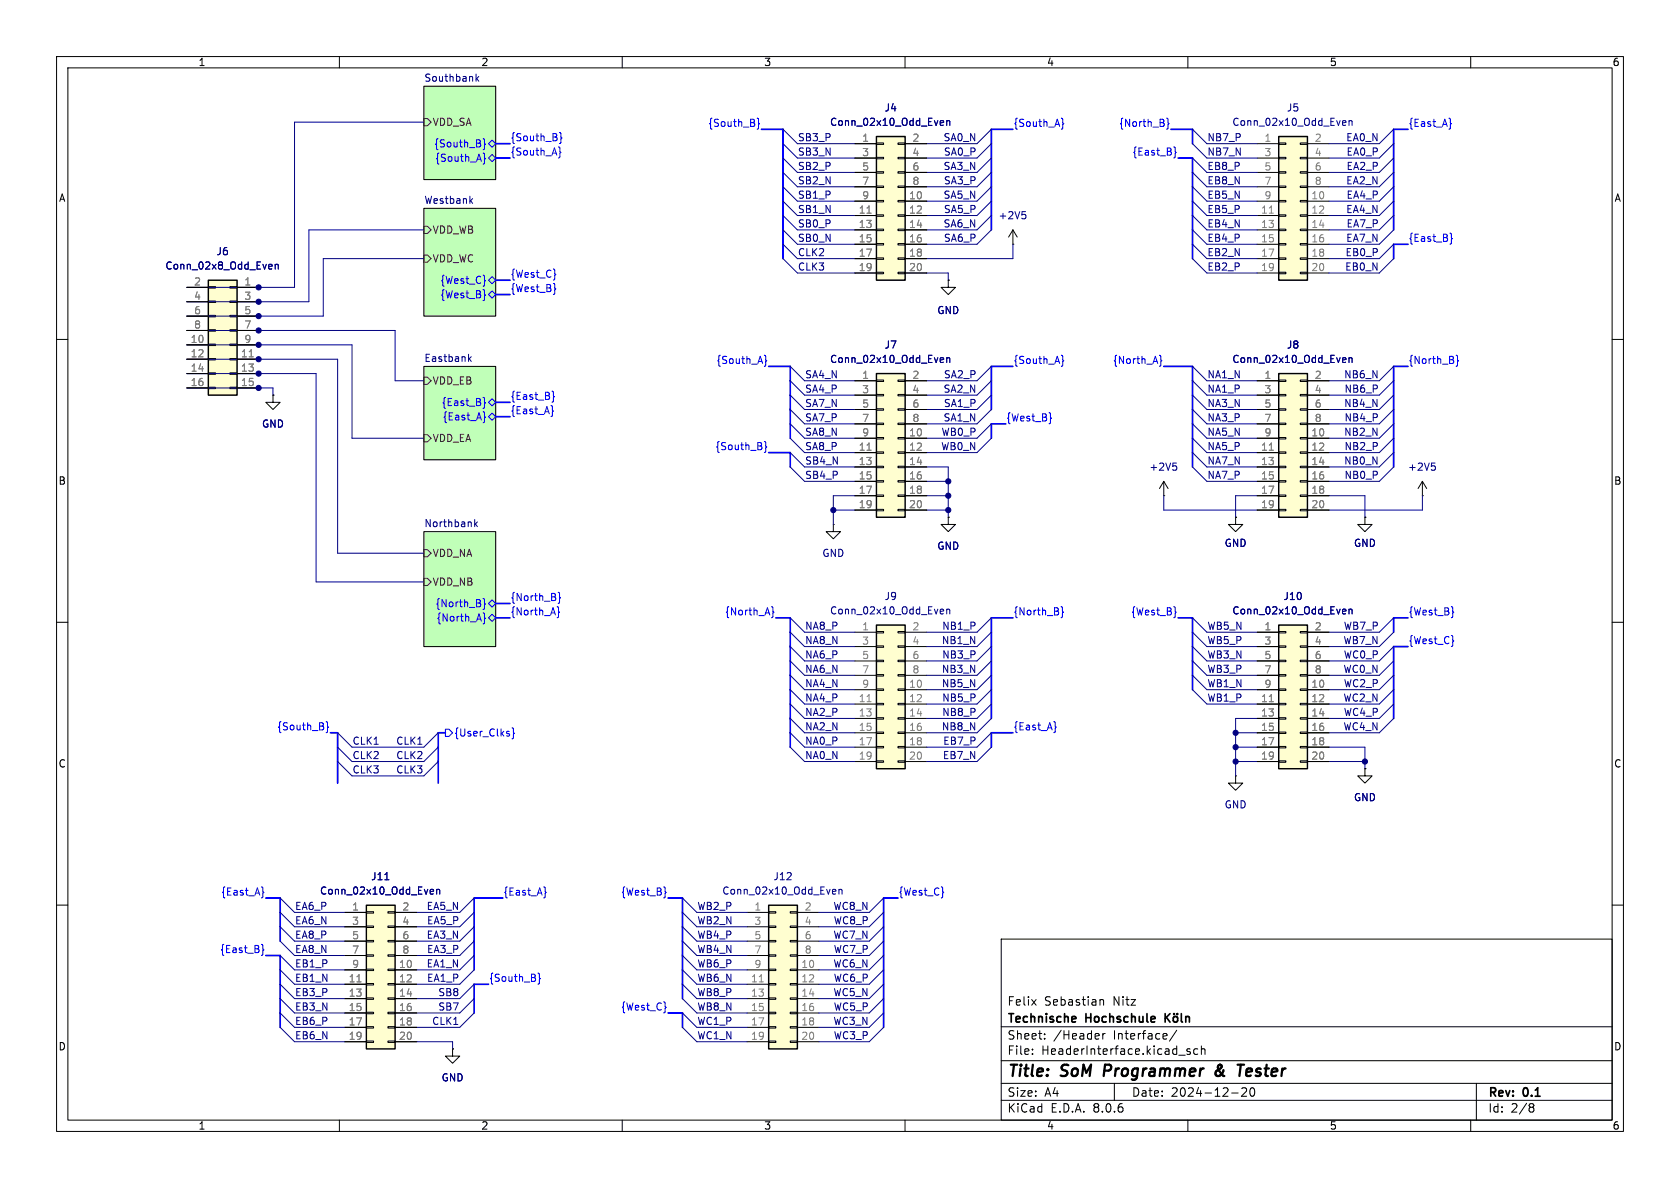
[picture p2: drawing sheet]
<svg xmlns="http://www.w3.org/2000/svg" width="297mm" height="210mm" viewBox="0 0 297 210" stroke-linecap="round" stroke-linejoin="round" font-family="sans-serif">
<g fill="none" stroke="#000" stroke-width=".18">
<path d="M10 10h277v190h-277zM12 12h273v186h-273zM60 10v2M74.9 15.2h12.7v16.6h-12.7zM110 10v2M160 10v2M210 10v2M260 10v2M74.9 36.8h12.7v19.1h-12.7zM10 60h2M285 60h2M74.9 64.8h12.7v16.5h-12.7z"/>
<path d="M74.9 94h12.7v20.3h-12.7zM218.4 91.4v1.3h1.3l-1.3 1.3-1.2-1.3h1.2M218.4 91.4h.1M251.5 87.6h.1M251.5 85.1l-.8 1.3M251.5 85.1v2.5M251.5 85.1l.7 1.3M10 110h2M285 110h2M10 160h2M285 160h2M177 166h108v32h-108z"/>
<path d="M182.4 176.7l.8 1M183.2 176.7l-.8 1M194.5 176.8l.2-.1 .3 .1 .1 .9M60 198v2M110 198v2M160 198v2M177 194.5h108M177 191.5h108M177 187.5h108M177 181.5h108M182.5 186.3v.1M182.5 185.5v.1"/>
<path d="M184.7 183.6v.1M184.7 182.8v.1M195 182.7v1M195.4 182.7l-.3 .1-.1 .2M197 191.5v3M208 182.1l-1.3 2M210 198v2M210.4 185.5l-.4-.1-.2 .2 .1 .2 .5 .2v.3h-.6M211.7 185.5l-.4-.1-.3 .3v.4l.2 .2h.5M212.4 185.5l.2-.1 .4 .1v.9M212.4 184.9v1.5M217.7 193.2h1.2"/>
<path d="M219.5 192.4l.6-.1 .2 .1 .1 .3-.9 1.1h.9M221.2 192.4l.1-.1a.81 .81 0 0 1 .6 .6 .81 .81 0 0 1-.3 .8l-.1 .1a.81 .81 0 0 1-.6-.6 .81 .81 0 0 1 .3-.8zM260 198v2M261 191.5v6.5M270.6 195.1h.3l.3 .3-.3 .3M270.6 195.7h.3M270.9 195.7l.2 .2 .1 .4-.3 .3h-.3"/>
</g>
<path d="M195.4 188.2l-.3 2M215.9 188.8l-.8 .5a.52 .52 0 0 0-.1 .8 .52 .52 0 0 0 .8-.1M215.9 188.3l-.2-.1a.41 .41 0 0 0-.4 .5l.6 1.1M218.8 188.2h1.1M221.1 188.9l-.6 .1-.2 .9 .2 .3h.4M221.3 189.4l-1 .1" fill="none" stroke="#000" stroke-width=".4"/>
<path d="M190.1 179.8l.1 .2-.7 .2M206 179.2v1.5M206.2 179.8l.6 .9M206.8 179.2l-.8 .8M207.5 179.8l.2-.1 .4 .1 .1 .6-.1 .2-.4 .1-.2-.2zM207.6 179.2v.1M208.1 179.2v.1M208.8 179.2v1.3l.3 .2M209.6 179.8l.2-.1 .4 .1 .1 .9M209.6 179.7v1" fill="none" stroke="#000" stroke-width=".3"/>
<g fill="#c0ffb8" stroke="#c0ffb8" stroke-width=".18">
<path d="M74.9 36.8h12.7v19.1h-12.7z"/>
<path d="M74.9 15.2h12.7v16.6h-12.7z"/>
<path d="M74.9 64.8h12.7v16.5h-12.7z"/>
<path d="M74.9 94h12.7v20.3h-12.7z"/>
</g>
<path d="M74.9 21h.7l.6 .6-.6 .6h-.7zM74.9 40h.7l.6 .6-.6 .7h-.7zM74.9 45.1h.7l.6 .6-.6 .7h-.7zM74.9 66.7h.7l.6 .6-.6 .6h-.7zM74.9 76.8h.7l.6 .7-.6 .6h-.7zM74.9 97.2h.7l.6 .6-.6 .6h-.7zM74.9 102.2h.7l.6 .7-.6 .6h-.7z" fill="none" stroke="#800000" stroke-width=".18"/>
<g fill="none" stroke="#00f" stroke-width=".18">
<path d="M85.4 24.5l.2 .2v.6l.2 .2-.2 .2v.6l-.2 .2M85.4 27.1l.2 .1v.7l.2 .1-.2 .2v.6l-.2 .2M86.4 25.4l.6-.6 .6 .6-.6 .6zM86.4 27.9l.6-.6 .6 .6-.6 .7zM85.6 52l.2 .2-.2 .1M85.7 49.6h.1l-.1 .1M86.4 49.5l.6-.6 .6 .6-.6 .7zM87 51.4l.6 .7-.6 .6-.6-.6zM85.4 70.2l.2 .2v.6l.2 .2-.2 .2v.6l-.2 .2M85.6 72.8v.8l.2 .2-.2 .1v.8M86.4 71.1l.6-.6 .6 .6-.6 .7zM86.4 73.7l.6-.7 .6 .7-.6 .6z"/>
<path d="M85.4 105.8l.2 .2v.6l.2 .2-.2 .2v.6l-.2 .1M85.4 108.3l.2 .2v.6l.2 .2-.2 .2v.6l-.2 .2M86.4 106.7l.6-.7 .6 .7-.6 .6zM87 108.6l.6 .6-.6 .7-.6-.7z"/>
</g>
<path d="M84.2 13.1v1.3M84.3 13.9l.3 .5M84.6 13.5l-.4 .5M83.2 35.5l.4 .5M83.6 35.1l-.5 .5M83 63.4l.3 .5M83.3 63l-.5 .5M83.9 91.8v1.3M84 92.6l.4 .5M84.4 92.3l-.5 .4" fill="none" stroke="#000080" stroke-width=".18"/>
<path d="M253.1 81.9h.6M253.5 82.3l.3 .3v.3l-.3 .2" fill="none" stroke="#000084" stroke-width=".18"/>
<path d="M226.1 66h5v25.4h-5z" fill="#fffed0"/>
<g fill="none" stroke="#000" stroke-width=".18">
<path d="M222.2 67.3h3.9M222.2 77.5h3.9M222.2 69.9h3.9M222.2 72.4h3.9M222.2 74.9h3.9M226.1 79.9h1.2v.2h-1.2zM226.1 77.3h1.2v.3h-1.2zM226.1 74.8h1.2v.3h-1.2zM226.1 72.3h1.2v.2h-1.2zM226.1 69.7h1.2v.3h-1.2zM226.1 67.2h1.2v.2h-1.2zM229.9 79.9h1.2v.2h-1.2z"/>
<path d="M229.9 77.3h1.2v.3h-1.2zM229.9 74.8h1.2v.3h-1.2zM229.9 72.3h1.2v.2h-1.2zM229.9 69.7h1.2v.3h-1.2zM229.9 67.2h1.2v.2h-1.2zM231.1 67.3h3.8M231.1 77.5h3.8M231.1 69.9h3.8M231.1 72.4h3.8M231.1 74.9h3.8M222.2 80h3.9M222.2 82.6h3.9"/>
<path d="M222.2 85.1h3.9M222.2 87.6h3.9M222.2 90.2h3.9M226.1 90h1.2v.3h-1.2zM226.1 87.5h1.2v.3h-1.2zM226.1 85h1.2v.2h-1.2zM226.1 82.4h1.2v.3h-1.2zM229.9 90h1.2v.3h-1.2zM229.9 87.5h1.2v.3h-1.2zM229.9 85h1.2v.2h-1.2zM229.9 82.4h1.2v.3h-1.2zM231.1 80h3.8"/>
<path d="M231.1 82.6h3.8M231.1 85.1h3.8M231.1 87.6h3.8M231.1 90.2h3.8M241.3 91.4v1.3h1.3l-1.3 1.3-1.3-1.3h1.3M241.3 91.4h.1M218.4 137.2v1.2h1.3l-1.3 1.3-1.2-1.3h1.2M218.4 137.2h.1M241.3 135.9v1.3h1.3l-1.3 1.2-1.3-1.2h1.3M241.3 135.9h.1"/>
</g>
<path d="M226.1 66h5v25.4h-5z" fill="none" stroke="#000" stroke-width=".25"/>
<path d="M224.4 79.6h.7" fill="none" stroke="#808080" stroke-width=".18"/>
<path d="M237.5 63.2l.4 .1v.2l-.6 .2M237.9 64l-.4 .1M238.5 63.4l.2-.2 .3 .1v.8M238.5 63.2v.9" fill="none" stroke="#000084" stroke-width=".18"/>
<path d="M226.1 110.5h5v25.4h-5z" fill="#fffed0"/>
<g fill="none" stroke="#000" stroke-width=".18">
<path d="M222.2 111.8h3.9M222.2 114.3h3.9M222.2 116.8h3.9M222.2 119.4h3.9M226.1 119.3h1.2v.2h-1.2zM226.1 116.7h1.2v.3h-1.2zM226.1 114.2h1.2v.2h-1.2zM226.1 111.6h1.2v.3h-1.2zM229.9 119.3h1.2v.2h-1.2zM229.9 116.7h1.2v.3h-1.2zM229.9 114.2h1.2v.2h-1.2zM229.9 111.6h1.2v.3h-1.2z"/>
<path d="M231.1 111.8h3.8M231.1 114.3h3.8M231.1 116.8h3.8M231.1 119.4h3.8M222.2 121.9h3.9M222.2 124.5h3.9M222.2 127h3.9M222.2 129.5h3.9M222.2 132.1h3.9M222.2 134.6h3.9M226.1 134.5h1.2v.2h-1.2zM226.1 132h1.2v.2h-1.2z"/>
<path d="M226.1 129.4h1.2v.3h-1.2zM226.1 126.9h1.2v.2h-1.2zM226.1 124.3h1.2v.3h-1.2zM226.1 121.8h1.2v.2h-1.2zM229.9 134.5h1.2v.2h-1.2zM229.9 132h1.2v.2h-1.2zM229.9 129.4h1.2v.3h-1.2zM229.9 126.9h1.2v.2h-1.2zM229.9 124.3h1.2v.3h-1.2zM229.9 121.8h1.2v.2h-1.2zM231.1 121.9h3.8M231.1 124.5h3.8"/>
<path d="M231.1 127h3.8M231.1 129.5h3.8M231.1 132.1h3.8M231.1 134.6h3.8"/>
</g>
<path d="M226.1 110.5h5v25.4h-5z" fill="none" stroke="#000" stroke-width=".25"/>
<path d="M224.4 124h.7" fill="none" stroke="#808080" stroke-width=".18"/>
<path d="M237.5 107.7h.4v.3l-.6 .1M237.9 108.5h-.4M238.5 107.8l.2-.1h.3v.8M238.5 107.7v.8" fill="none" stroke="#000084" stroke-width=".18"/>
<path d="M154.9 110.5h5.1v25.4h-5.1z" fill="#fffed0"/>
<g fill="none" stroke="#000" stroke-width=".18">
<path d="M151.1 111.8h3.8M151.1 114.3h3.8M151.1 116.8h3.8M151.1 119.4h3.8M154.9 119.3h1.3v.2h-1.3zM154.9 116.7h1.3v.3h-1.3zM154.9 114.2h1.3v.2h-1.3zM154.9 111.6h1.3v.3h-1.3zM158.7 119.3h1.3v.2h-1.3zM158.7 116.7h1.3v.3h-1.3zM158.7 114.2h1.3v.2h-1.3zM158.7 111.6h1.3v.3h-1.3z"/>
<path d="M160 111.8h3.8M160 114.3h3.8M160 116.8h3.8M160 119.4h3.8M151.1 121.9h3.8M151.1 124.5h3.8M151.1 127h3.8M151.1 129.5h3.8M151.1 132.1h3.8M151.1 134.6h3.8M154.9 134.5h1.3v.2h-1.3zM154.9 132h1.3v.2h-1.3z"/>
<path d="M154.9 129.4h1.3v.3h-1.3zM154.9 126.9h1.3v.2h-1.3zM154.9 124.3h1.3v.3h-1.3zM154.9 121.8h1.3v.2h-1.3zM158.7 134.5h1.3v.2h-1.3zM158.7 132h1.3v.2h-1.3zM158.7 129.4h1.3v.3h-1.3zM158.7 126.9h1.3v.2h-1.3zM158.7 124.3h1.3v.3h-1.3zM158.7 121.8h1.3v.2h-1.3zM160 121.9h3.8M160 124.5h3.8"/>
<path d="M160 127h3.8M160 129.5h3.8M160 132.1h3.8M160 134.6h3.8"/>
</g>
<path d="M154.9 110.5h5.1v25.4h-5.1z" fill="none" stroke="#000" stroke-width=".25"/>
<path d="M153.3 124h.7" fill="none" stroke="#808080" stroke-width=".18"/>
<path d="M166.4 107.7h.4v.3l-.6 .1M166.8 108.5h-.4M167.4 107.8l.1-.1h.4v.8M167.4 107.7v.8" fill="none" stroke="#000084" stroke-width=".18"/>
<path d="M226.1 24.1h5v25.4h-5z" fill="#fffed0"/>
<g fill="none" stroke="#000" stroke-width=".18">
<path d="M222.2 25.4h3.9M222.2 35.6h3.9M222.2 38.1h3.9M222.2 27.9h3.9M222.2 30.5h3.9M222.2 33h3.9M226.1 38h1.2v.2h-1.2zM226.1 35.4h1.2v.3h-1.2zM226.1 32.9h1.2v.2h-1.2zM226.1 30.4h1.2v.2h-1.2zM226.1 27.8h1.2v.3h-1.2zM226.1 25.3h1.2v.2h-1.2z"/>
<path d="M229.9 38h1.2v.2h-1.2zM229.9 35.4h1.2v.3h-1.2zM229.9 32.9h1.2v.2h-1.2zM229.9 30.4h1.2v.2h-1.2zM229.9 27.8h1.2v.3h-1.2zM229.9 25.3h1.2v.2h-1.2zM231.1 25.4h3.8M231.1 35.6h3.8M231.1 38.1h3.8M231.1 27.9h3.8M231.1 30.5h3.8M231.1 33h3.8"/>
<path d="M222.2 40.6h3.9M222.2 43.2h3.9M222.2 45.7h3.9M222.2 48.3h3.9M226.1 48.1h1.2v.3h-1.2zM226.1 45.6h1.2v.2h-1.2zM226.1 43.1h1.2v.2h-1.2zM226.1 40.5h1.2v.3h-1.2zM229.9 48.1h1.2v.3h-1.2zM229.9 45.6h1.2v.2h-1.2zM229.9 43.1h1.2v.2h-1.2zM229.9 40.5h1.2v.3h-1.2z"/>
<path d="M231.1 40.6h3.8M231.1 43.2h3.8M231.1 45.7h3.8M231.1 48.3h3.8M48.3 69.9v1.2h1.2l-1.2 1.3-1.3-1.3h1.3M48.3 69.9h.1"/>
</g>
<path d="M226.1 24.1h5v25.4h-5z" fill="none" stroke="#000" stroke-width=".25"/>
<path d="M224.4 37.7h.7" fill="none" stroke="#808080" stroke-width=".18"/>
<path d="M237.5 21.3l.4 .1v.2l-.6 .1M237.9 22.1l-.4 .1M238.5 21.4l.2-.1 .3 .1v.8M238.5 21.3v.9" fill="none" stroke="#000084" stroke-width=".18"/>
<path d="M154.9 66h5.1v25.4h-5.1z" fill="#fffed0"/>
<g fill="none" stroke="#000" stroke-width=".18">
<path d="M167.6 49.5v1.3h1.3l-1.3 1.3-1.2-1.3h1.2M167.6 49.5h.1M151.1 67.3h3.8M151.1 77.5h3.8M151.1 69.9h3.8M151.1 72.4h3.8M151.1 74.9h3.8M154.9 79.9h1.3v.2h-1.3zM154.9 77.3h1.3v.3h-1.3zM154.9 74.8h1.3v.3h-1.3zM154.9 72.3h1.3v.2h-1.3zM154.9 69.7h1.3v.3h-1.3z"/>
<path d="M154.9 67.2h1.3v.2h-1.3zM158.7 79.9h1.3v.2h-1.3zM158.7 77.3h1.3v.3h-1.3zM158.7 74.8h1.3v.3h-1.3zM158.7 72.3h1.3v.2h-1.3zM158.7 69.7h1.3v.3h-1.3zM158.7 67.2h1.3v.2h-1.3zM160 67.3h3.8M160 77.5h3.8M160 69.9h3.8M160 72.4h3.8M160 74.9h3.8"/>
<path d="M151.1 80h3.8M151.1 82.6h3.8M151.1 85.1h3.8M151.1 87.6h3.8M151.1 90.2h3.8M154.9 90h1.3v.3h-1.3zM154.9 87.5h1.3v.3h-1.3zM154.9 85h1.3v.2h-1.3zM154.9 82.4h1.3v.3h-1.3zM158.7 90h1.3v.3h-1.3zM158.7 87.5h1.3v.3h-1.3zM158.7 85h1.3v.2h-1.3z"/>
<path d="M158.7 82.4h1.3v.3h-1.3zM160 80h3.8M160 82.6h3.8M160 85.1h3.8M160 87.6h3.8M160 90.2h3.8M205.7 87.6h.1M205.7 85.1l.8 1.3M205.7 85.1v2.5M205.7 85.1l-.7 1.3"/>
</g>
<path d="M154.9 66h5.1v25.4h-5.1z" fill="none" stroke="#000" stroke-width=".25"/>
<path d="M153.3 79.6h.7" fill="none" stroke="#808080" stroke-width=".18"/>
<path d="M166.4 63.2l.4 .1v.2l-.6 .2M166.8 64l-.4 .1M167.4 63.4l.1-.2 .4 .1v.8M167.4 63.2v.9M207.4 81.9h.6M207.8 82.3l.2 .3v.3l-.2 .2" fill="none" stroke="#000084" stroke-width=".18"/>
<path d="M36.8 49.5h5.1v20.4h-5.1z" fill="#fffed0"/>
<g fill="none" stroke="#000" stroke-width=".18">
<path d="M33 50.8h3.8M33 53.3h3.8M33 55.9h3.8M33 58.4h3.8M36.8 58.3h1.3v.2h-1.3zM36.8 55.8h1.3v.2h-1.3zM36.8 53.2h1.3v.3h-1.3zM36.8 50.7h1.3v.2h-1.3zM40.6 58.3h1.3v.2h-1.3zM40.6 55.8h1.3v.2h-1.3zM40.6 53.2h1.3v.3h-1.3zM40.6 50.7h1.3v.2h-1.3z"/>
<path d="M41.9 50.8h3.8M41.9 53.3h3.8M41.9 55.9h3.8M41.9 58.4h3.8M179.1 43.2h.1M179.1 40.6l-.8 1.3M179.1 40.6v2.6M179.1 40.6l.7 1.3M33 61h3.8M33 63.5h3.8M33 66h3.8M33 68.6h3.8"/>
<path d="M36.8 68.5h1.3v.2h-1.3zM36.8 65.9h1.3v.3h-1.3zM36.8 63.4h1.3v.2h-1.3zM36.8 60.8h1.3v.3h-1.3zM40.6 68.5h1.3v.2h-1.3zM40.6 65.9h1.3v.3h-1.3zM40.6 63.4h1.3v.2h-1.3zM40.6 60.8h1.3v.3h-1.3zM41.9 61h3.8M41.9 63.5h3.8M41.9 66h3.8M41.9 68.6h3.8"/>
<path d="M147.3 92.7v1.3h1.3l-1.3 1.3-1.3-1.3h1.3M147.3 92.7h.1M167.6 91.4v1.3h1.3l-1.3 1.3-1.2-1.3h1.2M167.6 91.4h.1"/>
</g>
<path d="M36.8 49.5h5.1v20.4h-5.1z" fill="none" stroke="#000" stroke-width=".25"/>
<path d="M44.1 63.1h.7" fill="none" stroke="#808080" stroke-width=".18"/>
<path d="M180.7 37.4h.6M181.1 37.9l.3 .2v.3l-.3 .3M47.9 46.7l.2 .3-.6 .1M48 47.5l-.1 .1M48.7 46.7v.9M48.7 46.8l.1-.1 .3 .1 .1 .8" fill="none" stroke="#000084" stroke-width=".18"/>
<path d="M135.9 160h5.1v25.4h-5.1z" fill="#fffed0"/>
<g fill="none" stroke="#000" stroke-width=".18">
<path d="M132.1 161.3h3.8M132.1 171.5h3.8M132.1 174h3.8M132.1 176.5h3.8M132.1 179.1h3.8M132.1 163.8h3.8M132.1 166.4h3.8M132.1 168.9h3.8M135.9 178.9h1.3v.3h-1.3zM135.9 176.4h1.3v.3h-1.3zM135.9 173.9h1.3v.2h-1.3zM135.9 171.3h1.3v.3h-1.3z"/>
<path d="M135.9 168.8h1.3v.2h-1.3zM135.9 166.2h1.3v.3h-1.3zM135.9 163.7h1.3v.3h-1.3zM135.9 161.2h1.3v.2h-1.3zM139.7 178.9h1.3v.3h-1.3zM139.7 176.4h1.3v.3h-1.3zM139.7 173.9h1.3v.2h-1.3zM139.7 171.3h1.3v.3h-1.3zM139.7 168.8h1.3v.2h-1.3zM139.7 166.2h1.3v.3h-1.3zM139.7 163.7h1.3v.3h-1.3zM139.7 161.2h1.3v.2h-1.3z"/>
<path d="M141 161.3h3.8M141 171.5h3.8M141 174h3.8M141 176.5h3.8M141 179.1h3.8M141 163.8h3.8M141 166.4h3.8M141 168.9h3.8M132.1 181.6h3.8M132.1 184.2h3.8M135.9 184h1.3v.3h-1.3zM135.9 181.5h1.3v.2h-1.3z"/>
<path d="M139.7 184h1.3v.3h-1.3zM139.7 181.5h1.3v.2h-1.3zM141 181.6h3.8M141 184.2h3.8"/>
</g>
<path d="M135.9 160h5.1v25.4h-5.1z" fill="none" stroke="#000" stroke-width=".25"/>
<path d="M134.2 173.6h.8" fill="none" stroke="#808080" stroke-width=".18"/>
<path d="M147.3 157.2l.4 .1 .1 .2-.6 .1M147.7 158l-.4 .1M148.3 157.3l.2-.1 .3 .1 .1 .8M148.3 157.2v.9" fill="none" stroke="#000084" stroke-width=".18"/>
<path d="M154.9 24.1h5.1v25.4h-5.1z" fill="#fffed0"/>
<g fill="none" stroke="#000" stroke-width=".18">
<path d="M151.1 25.4h3.8M151.1 35.6h3.8M151.1 38.1h3.8M151.1 27.9h3.8M151.1 30.5h3.8M151.1 33h3.8M154.9 38h1.3v.2h-1.3zM154.9 35.4h1.3v.3h-1.3zM154.9 32.9h1.3v.2h-1.3zM154.9 30.4h1.3v.2h-1.3zM154.9 27.8h1.3v.3h-1.3zM154.9 25.3h1.3v.2h-1.3z"/>
<path d="M158.7 38h1.3v.2h-1.3zM158.7 35.4h1.3v.3h-1.3zM158.7 32.9h1.3v.2h-1.3zM158.7 30.4h1.3v.2h-1.3zM158.7 27.8h1.3v.3h-1.3zM158.7 25.3h1.3v.2h-1.3zM160 25.4h3.8M160 35.6h3.8M160 38.1h3.8M160 27.9h3.8M160 30.5h3.8M160 33h3.8"/>
<path d="M151.1 40.6h3.8M151.1 43.2h3.8M151.1 45.7h3.8M151.1 48.3h3.8M154.9 48.1h1.3v.3h-1.3zM154.9 45.6h1.3v.2h-1.3zM154.9 43.1h1.3v.2h-1.3zM154.9 40.5h1.3v.3h-1.3zM158.7 48.1h1.3v.3h-1.3zM158.7 45.6h1.3v.2h-1.3zM158.7 43.1h1.3v.2h-1.3zM158.7 40.5h1.3v.3h-1.3z"/>
<path d="M160 40.6h3.8M160 43.2h3.8M160 45.7h3.8M160 48.3h3.8M80 185.4v1.3h1.3l-1.3 1.3-1.3-1.3h1.3M80 185.4h.1"/>
</g>
<path d="M154.9 24.1h5.1v25.4h-5.1z" fill="none" stroke="#000" stroke-width=".25"/>
<path d="M153.3 37.7h.7" fill="none" stroke="#808080" stroke-width=".18"/>
<path d="M166.4 21.3l.4 .1v.2l-.6 .1M166.8 22.1l-.4 .1M167.4 21.4l.1-.1 .4 .1v.8M167.4 21.3v.9" fill="none" stroke="#000084" stroke-width=".18"/>
<path d="M64.8 160h5v25.4h-5z" fill="#fffed0"/>
<g fill="none" stroke="#000" stroke-width=".18">
<path d="M151.1 25.4h3.8M151.1 35.6h3.8M151.1 38.1h3.8M151.1 27.9h3.8M151.1 30.5h3.8M151.1 33h3.8M160 25.4h3.8M160 35.6h3.8M160 38.1h3.8M160 27.9h3.8M160 30.5h3.8M160 33h3.8"/>
<path d="M33 50.8h3.8M33 53.3h3.8M33 55.9h3.8M33 58.4h3.8M41.9 50.8h3.8M41.9 53.3h3.8M41.9 55.9h3.8M41.9 58.4h3.8M151.1 40.6h3.8M151.1 43.2h3.8M151.1 45.7h3.8M151.1 48.3h3.8"/>
<path d="M160 40.6h3.8M160 43.2h3.8M160 45.7h3.8M160 48.3h3.8M167.6 49.5h.1M33 61h3.8M33 63.5h3.8M33 66h3.8M33 68.6h3.8M41.9 61h3.8M41.9 63.5h3.8M41.9 66h3.8"/>
<path d="M41.9 68.6h3.8M48.3 69.9h.1M151.1 67.3h3.8M151.1 77.5h3.8M151.1 69.9h3.8M151.1 72.4h3.8M151.1 74.9h3.8M160 67.3h3.8M160 77.5h3.8M160 69.9h3.8M160 72.4h3.8M160 74.9h3.8"/>
<path d="M222.2 67.3h3.9M222.2 77.5h3.9M222.2 69.9h3.9M222.2 72.4h3.9M222.2 74.9h3.9M231.1 67.3h3.8M231.1 77.5h3.8M231.1 69.9h3.8M231.1 72.4h3.8M231.1 74.9h3.8M151.1 80h3.8M151.1 82.6h3.8"/>
<path d="M151.1 85.1h3.8M151.1 87.6h3.8M151.1 90.2h3.8M160 80h3.8M160 82.6h3.8M160 85.1h3.8M160 87.6h3.8M160 90.2h3.8M167.6 91.4h.1M218.4 91.4h.1M222.2 80h3.9M222.2 82.6h3.9"/>
<path d="M222.2 85.1h3.9M222.2 87.6h3.9M222.2 90.2h3.9M231.1 80h3.8M231.1 82.6h3.8M231.1 85.1h3.8M231.1 87.6h3.8M231.1 90.2h3.8M241.3 91.4h.1M222.2 111.8h3.9M222.2 114.3h3.9M222.2 116.8h3.9"/>
<path d="M222.2 119.4h3.9M231.1 111.8h3.8M231.1 114.3h3.8M231.1 116.8h3.8M231.1 119.4h3.8M222.2 121.9h3.9M222.2 124.5h3.9M222.2 127h3.9M222.2 129.5h3.9M222.2 132.1h3.9M222.2 134.6h3.9M231.1 121.9h3.8"/>
<path d="M231.1 124.5h3.8M231.1 127h3.8M231.1 129.5h3.8M231.1 132.1h3.8M231.1 134.6h3.8M241.3 135.9h.1M61 161.3h3.8M61 171.5h3.8M61 174h3.8M61 176.5h3.8M61 179.1h3.8M61 163.8h3.8"/>
<path d="M61 166.4h3.8M61 168.9h3.8M64.8 178.9h1.2v.3h-1.2zM64.8 176.4h1.2v.3h-1.2zM64.8 173.9h1.2v.2h-1.2zM64.8 171.3h1.2v.3h-1.2zM64.8 168.8h1.2v.2h-1.2zM64.8 166.2h1.2v.3h-1.2zM64.8 163.7h1.2v.3h-1.2zM64.8 161.2h1.2v.2h-1.2zM68.6 178.9h1.2v.3h-1.2zM68.6 176.4h1.2v.3h-1.2z"/>
<path d="M68.6 173.9h1.2v.2h-1.2zM68.6 171.3h1.2v.3h-1.2zM68.6 168.8h1.2v.2h-1.2zM68.6 166.2h1.2v.3h-1.2zM68.6 163.7h1.2v.3h-1.2zM68.6 161.2h1.2v.2h-1.2zM69.8 161.3h3.9M69.8 171.5h3.9M69.8 174h3.9M69.8 176.5h3.9M69.8 179.1h3.9M69.8 163.8h3.9"/>
<path d="M69.8 166.4h3.9M69.8 168.9h3.9M61 181.6h3.8M61 184.2h3.8M64.8 184h1.2v.3h-1.2zM64.8 181.5h1.2v.2h-1.2zM68.6 184h1.2v.3h-1.2zM68.6 181.5h1.2v.2h-1.2zM69.8 181.6h3.9M69.8 184.2h3.9M80 185.4h.1"/>
</g>
<path d="M64.8 160h5v25.4h-5z" fill="none" stroke="#000" stroke-width=".25"/>
<path d="M153.3 37.7h.7M44.1 63.1h.7M153.3 79.6h.7M224.4 79.6h.7M224.4 124h.7M63.1 173.6h.7" fill="none" stroke="#808080" stroke-width=".18"/>
<g fill="none" stroke="#000080" stroke-width=".18">
<path d="M74.9 21.6h-22.8v29.2h-19.1M138.4 38.1l2.6 2.5h10.1M138.4 35.6l2.6 2.5h10.1M138.4 22.9l2.6 2.5h10.1M138.4 25.4l2.6 2.5h10.1M138.4 27.9l2.6 2.6h10.1M138.4 33l2.6 2.6h10.1M138.4 30.5l2.6 2.5h10.1M175.3 38.1l-2.6 2.5h-8.9M175.3 35.6l-2.6 2.5h-8.9M175.3 22.9l-2.6 2.5h-8.9M175.3 25.4l-2.6 2.5h-8.9"/>
<path d="M175.3 27.9l-2.6 2.6h-8.9M175.3 33l-2.6 2.6h-8.9M175.3 30.5l-2.6 2.5h-8.9M210.8 38.1l2.6 2.5h8.8M210.8 35.6l2.6 2.5h8.8M210.8 22.9l2.6 2.5h8.8M210.8 25.4l2.6 2.5h8.8M210.8 27.9l2.6 2.6h8.8M210.8 33l2.6 2.6h8.8M210.8 30.5l2.6 2.5h8.8M246.4 38.1l-2.6 2.5h-8.9M246.4 35.6l-2.6 2.5h-8.9"/>
<path d="M246.4 22.9l-2.6 2.5h-8.9M246.4 25.4l-2.6 2.5h-8.9M246.4 27.9l-2.6 2.6h-8.9M246.4 33l-2.6 2.6h-8.9M246.4 30.5l-2.6 2.5h-8.9M33 58.4h36.8v8.9h5.1M74.9 40.6h-20.3v12.7h-21.6M74.9 45.7h-17.8v10.2h-24.1M138.4 43.2l2.6 2.5h10.1M138.4 45.7l2.6 2.6h10.1M138.4 40.6l2.6 2.6h10.1M163.8 48.3h3.8v1.2"/>
<path d="M175.3 40.6l-2.6 2.6h-8.9M179.1 43.2v2.5h-15.3M210.8 43.2l2.6 2.5h8.8M210.8 45.7l2.6 2.6h8.8M210.8 40.6l2.6 2.6h8.8M246.4 43.2l-2.6 2.5h-8.9M246.4 45.7l-2.6 2.6h-8.9M246.4 40.6l-2.6 2.6h-8.9M33 68.6h15.3v1.3M33 66h22.9v36.9h19M33 61h29.2v16.5h12.7M33 63.5h26.7v34.3h15.2"/>
<path d="M139.7 64.8l2.5 2.5h8.9M139.7 67.3l2.5 2.6h8.9M139.7 74.9l2.5 2.6h8.9M139.7 77.5l2.5 2.5h8.9M139.7 69.9l2.5 2.5h8.9M139.7 72.4l2.5 2.5h8.9M175.3 64.8l-2.6 2.5h-8.9M175.3 67.3l-2.6 2.6h-8.9M175.3 74.9l-2.6 2.6h-8.9M175.3 77.5l-2.6 2.5h-8.9M175.3 69.9l-2.6 2.5h-8.9M175.3 72.4l-2.6 2.5h-8.9"/>
<path d="M210.8 64.8l2.6 2.5h8.8M210.8 67.3l2.6 2.6h8.8M210.8 74.9l2.6 2.6h8.8M210.8 77.5l2.6 2.5h8.8M210.8 69.9l2.6 2.5h8.8M210.8 72.4l2.6 2.5h8.8M246.4 64.8l-2.6 2.5h-8.9M246.4 67.3l-2.6 2.6h-8.9M246.4 74.9l-2.6 2.6h-8.9M246.4 77.5l-2.6 2.5h-8.9M246.4 69.9l-2.6 2.5h-8.9M246.4 72.4l-2.6 2.5h-8.9"/>
<path d="M139.7 82.6l2.5 2.5h8.9M139.7 80l2.5 2.6h8.9M147.3 90.2h3.8M151.1 87.6h-3.8v5.1M163.8 85.1h3.8M163.8 90.2h3.8M163.8 87.6h3.8M163.8 82.6h3.8v8.8M205.7 87.6v2.6h16.5M210.8 82.6l2.6 2.5h8.8M210.8 80l2.6 2.6h8.8M222.2 87.6h-3.8v3.8"/>
<path d="M234.9 87.6h6.4v3.8M246.4 82.6l-2.6 2.5h-8.9M246.4 80l-2.6 2.6h-8.9M251.5 87.6v2.6h-16.6M139.7 119.4l2.5 2.5h8.9M139.7 116.8l2.5 2.6h8.9M139.7 109.2l2.5 2.6h8.9M139.7 111.8l2.5 2.5h8.9M139.7 114.3l2.5 2.5h8.9M175.3 119.4l-2.6 2.5h-8.9M175.3 116.8l-2.6 2.6h-8.9M175.3 109.2l-2.6 2.6h-8.9"/>
<path d="M175.3 111.8l-2.6 2.5h-8.9M175.3 114.3l-2.6 2.5h-8.9M210.8 119.4l2.6 2.5h8.8M210.8 116.8l2.6 2.6h8.8M210.8 109.2l2.6 2.6h8.8M210.8 111.8l2.6 2.5h8.8M210.8 114.3l2.6 2.5h8.8M246.4 119.4l-2.6 2.5h-8.9M246.4 116.8l-2.6 2.6h-8.9M246.4 109.2l-2.6 2.6h-8.9M246.4 111.8l-2.6 2.5h-8.9M246.4 114.3l-2.6 2.5h-8.9"/>
<path d="M59.7 129.5l2.5 2.6h12.7l2.6-2.6M59.7 132.1l2.5 2.5h12.7l2.6-2.5M59.7 134.6l2.5 2.6h12.7l2.6-2.6M139.7 129.5l2.5 2.6h8.9M139.7 132.1l2.5 2.5h8.9M139.7 121.9l2.5 2.6h8.9M139.7 127l2.5 2.5h8.9M139.7 124.5l2.5 2.5h8.9M175.3 129.5l-2.6 2.6h-8.9M175.3 132.1l-2.6 2.5h-8.9M175.3 121.9l-2.6 2.6h-8.9M175.3 127l-2.6 2.5h-8.9"/>
<path d="M175.3 124.5l-2.6 2.5h-8.9M210.8 121.9l2.6 2.6h8.8M218.4 132.1h3.8M218.4 134.6h3.8M218.4 129.5h3.8M222.2 127h-3.8v10.2M234.9 132.1h6.4v3.8M234.9 134.6h6.4M246.4 121.9l-2.6 2.6h-8.9M246.4 127l-2.6 2.5h-8.9M246.4 124.5l-2.6 2.5h-8.9M49.5 158.8l2.6 2.5h8.9"/>
<path d="M68 155.5h.8M83.8 158.8l-2.5 2.5h-7.6M120.6 158.8l2.6 2.5h8.9M156.2 158.8l-2.5 2.5h-8.9M49.5 163.8l2.6 2.6h8.9M49.5 168.9l2.6 2.6h8.9M49.5 161.3l2.6 2.5h8.9M49.5 166.4l2.6 2.5h8.9M49.5 176.5l2.6 2.6h8.9M49.5 179.1l2.6 2.5h8.9M49.5 171.5l2.6 2.5h8.9M49.5 174l2.6 2.5h8.9"/>
<path d="M83.8 163.8l-2.5 2.6h-7.6M83.8 168.9l-2.5 2.6h-7.6M83.8 161.3l-2.5 2.5h-7.6M83.8 166.4l-2.5 2.5h-7.6M83.8 176.5l-2.5 2.6h-7.6M83.8 179.1l-2.5 2.5h-7.6M83.8 171.5l-2.5 2.5h-7.6M83.8 174l-2.5 2.5h-7.6M120.6 163.8l2.6 2.6h8.9M120.6 168.9l2.6 2.6h8.9M120.6 161.3l2.6 2.5h8.9M120.6 166.4l2.6 2.5h8.9"/>
<path d="M120.6 176.5l2.6 2.6h8.9M120.6 179.1l2.6 2.5h8.9M120.6 171.5l2.6 2.5h8.9M120.6 174l2.6 2.5h8.9M156.2 163.8l-2.5 2.6h-8.9M156.2 168.9l-2.5 2.6h-8.9M156.2 161.3l-2.5 2.5h-8.9M156.2 166.4l-2.5 2.5h-8.9M156.2 176.5l-2.5 2.6h-8.9M156.2 179.1l-2.5 2.5h-8.9M156.2 171.5l-2.5 2.5h-8.9M156.2 174l-2.5 2.5h-8.9"/>
<path d="M49.5 181.6l2.6 2.6h8.9M73.7 184.2h6.3v1.2M120.6 181.6l2.6 2.6h8.9M156.2 181.6l-2.5 2.6h-8.9"/>
</g>
<g fill="none" stroke="#000084" stroke-width=".18">
<path d="M166.4 21.3l.4 .1v.2l-.6 .1M166.8 22.1l-.4 .1M167.4 21.4l.1-.1 .4 .1v.8M167.4 21.3v.9M47.9 46.7l.2 .3-.6 .1M48 47.5l-.1 .1M48.7 46.7v.9M48.7 46.8l.1-.1 .3 .1 .1 .8M166.4 63.2l.4 .1v.2l-.6 .2M166.8 64l-.4 .1M167.4 63.2v.9M167.4 63.4l.1-.2 .4 .1v.8"/>
<path d="M237.5 63.2l.4 .1v.2l-.6 .2M237.9 64l-.4 .1M238.5 63.4l.2-.2 .3 .1v.8M238.5 63.2v.9M237.5 107.7h.4v.3l-.6 .1M237.9 108.5h-.4M238.5 107.7v.8M238.5 107.8l.2-.1h.3v.8M76.2 157.2l.4 .1 .1 .2-.7 .1M76.6 158l-.4 .1M77.2 157.3l.2-.1 .3 .1v.8M77.2 157.2v.9"/>
</g>
<g fill="none" stroke="#00f" stroke-width=".18">
<path d="M98.7 26l.3 .2v.6l.2 .1-.2 .2v.6l-.3 .2M98.9 23.4l.3 .2v.6l.1 .2-.1 .2v.6l-.3 .2M133.9 20.9l.2 .2v.6l.2 .2-.2 .1v.6l-.2 .2M187.6 20.9l.3 .2v.6l.2 .2-.2 .1v.6l-.3 .2M206.2 20.9l.3 .2v.6l.2 .2-.2 .1v.6l-.3 .2M207.5 26l.3 .2v.6l.1 .1-.1 .2v.6l-.3 .2M256.3 21l.1 .7 .2 .2-.2 .1-.1 .8M98.1 50.9l.2 .2-.2 .2M98.1 48.5h.2l-.2 .1M256.3 41.2l.3 .2v.6l.2 .2-.2 .2v.6l-.3 .2M97.6 69.2l.2 .1v.6l.2 .2-.2 .2v.6l-.2 .2M97.6 71.8v.7l.2 .2-.2 .1v.8"/>
<path d="M135.1 62.8l.3 .2v.6l.1 .2-.1 .2v.6l-.3 .1M135.1 78l.3 .2v.6l.1 .2-.1 .2v.6l-.3 .2M185.7 73.8l.2 .1-.2 .2M187.6 62.8l.3 .2v.6l.2 .2-.2 .2v.6l-.3 .1M205 62.8l.2 .2v.6l.2 .2-.2 .2v.6l-.2 .1M257.4 62.8l.3 .2v.6l.2 .2-.2 .2v.6l-.3 .1M98.5 107.3l.2 .1v.6l.2 .2-.2 .2v.6l-.2 .2M98.7 104.7l.2 .2v.6l.2 .2-.2 .2v.6l-.2 .2M136.4 107.3l.2 .1v.6l.2 .2-.2 .2v.6l-.2 .2M187.6 107.3l.2 .1v.6l.2 .2-.2 .2v.6l-.2 .2M207.8 108l.1 .2-.1 .2M256.8 108l.2 .2-.2 .2"/>
<path d="M256.9 113.2l.1 .1-.1 .1M57.7 127.6l.2 .2v.6l.2 .1-.2 .2v.6l-.2 .2M78.7 128.9h.7l.6 .6-.6 .7h-.7zM90 129.8v.3M90.5 128.7l.3 .1v.7l.1 .1-.1 .2v.6l-.3 .2M186.5 127.6v.8l.2 .1-.2 .2v.8M46.4 156.8l.1 .8 .1 .2-.1 .1-.1 .8M96.3 156.8l.1 .8 .2 .2-.2 .1-.1 .8M117.6 157.6l.2 .2-.2 .1M166.7 157.7l.1 .1h-.1M46.2 166.9l.3 .2v.6l.1 .2-.1 .2v.6l-.3 .2M95.1 172l.3 .2v.6l.1 .2-.1 .2v.6l-.3 .2"/>
<path d="M117.6 178l.2 .1h-.2"/>
</g>
<g fill="none" stroke="#00f" stroke-width=".3">
<path d="M87.6 25.4h2.6M87.6 27.9h2.6M134.6 22.9h3.8v22.8M179.1 22.9h-3.8v17.7M207 22.9h3.8v2.5M208.3 27.9h2.5v17.8M248.9 22.9h-2.5v17.7M87.6 49.5h2.6M87.6 52.1h2.6M248.9 43.2h-2.5v2.5M87.6 73.7h2.6M87.6 71.1h2.6"/>
<path d="M135.9 64.8h3.8v12.7M177.8 74.9h-2.5v2.6M179.1 64.8h-3.8v7.6M205.7 64.8h5.1v17.8M248.9 64.8h-2.5v17.8M135.9 80h3.8v2.6M87.6 109.2h2.6M87.6 106.7h2.6M137.2 109.2h2.5v22.9M179.1 109.2h-3.8v17.8M208.3 109.2h2.5v12.7M248.9 109.2h-2.5v2.6"/>
<path d="M248.9 114.3h-2.5v12.7M58.4 129.5h1.3v8.9M78.7 129.5h-1.2v8.9M179.1 129.5h-3.8v2.6M47 158.8h2.5v7.6M88.9 158.8h-5.1v12.7M118.1 158.8h2.5v17.7M158.7 158.8h-2.5v22.8M47 168.9h2.5v12.7M86.4 174h-2.6v5.1M118.1 179.1h2.5v2.5"/>
</g>
<g fill="#000080" stroke="#000080" stroke-width=".18">
<circle cx="45.7" cy="68.6" r=".46"/>
<circle cx="45.7" cy="63.5" r=".46"/>
<circle cx="45.7" cy="66" r=".46"/>
<circle cx="45.7" cy="61" r=".46"/>
<circle cx="45.7" cy="58.4" r=".46"/>
<circle cx="45.7" cy="50.8" r=".46"/>
<circle cx="45.7" cy="53.3" r=".46"/>
<circle cx="45.7" cy="55.9" r=".46"/>
<circle cx="218.4" cy="132.1" r=".46"/>
<circle cx="218.4" cy="129.5" r=".46"/>
<circle cx="218.4" cy="134.6" r=".46"/>
<circle cx="241.3" cy="134.6" r=".46"/>
<circle cx="167.6" cy="85.1" r=".46"/>
<circle cx="167.6" cy="87.6" r=".46"/>
<circle cx="147.3" cy="90.2" r=".46"/>
<circle cx="167.6" cy="90.2" r=".46"/>
</g>
<g font-size="2.8">
<text x="178" y="190.9">Title:</text>
<text x="187.7" y="190.9">SoM</text>
<text x="196" y="190.9">Programmer</text>
<text x="216.5" y="190.9">&amp;</text>
<text x="221.3" y="190.9">Tester</text>
</g>
<g font-size="2.1">
<text x="178" y="178">Felix</text>
<text x="184.6" y="178">Sebastian</text>
<text x="196.8" y="178">Nitz</text>
<text x="178" y="184">Sheet:</text>
<text x="178" y="181.2">Technische</text>
<text x="186.2" y="184">/Header</text>
<text x="192" y="181.2">Hochschule</text>
<text x="196.9" y="184">Interface/</text>
<text x="178" y="186.7">File:</text>
<text x="184.1" y="186.7">HeaderInterface.kicad_sch</text>
<text x="178" y="196.9">KiCad</text>
<text x="178" y="194.1">Size:</text>
<text x="184.7" y="194.1">A4</text>
<text x="185.7" y="196.9">E.D.A.</text>
<text x="193.3" y="196.9">8.0.6</text>
<text x="200" y="194.1">Date:</text>
<text x="207" y="194.1">2024-12-20</text>
<text x="263" y="194.3">Rev:</text>
<text x="263" y="196.9">Id:</text>
<text x="267.1" y="196.9">2/8</text>
<text x="269.4" y="194.3">0.1</text>
</g>
<g font-size="1.8">
<text x="35" y="11.9">1</text>
<text x="85" y="11.9">2</text>
<text x="135" y="11.9">3</text>
<text x="185" y="11.9">4</text>
<text x="235" y="11.9">5</text>
<text x="285" y="11.9">6</text>
<text x="10.3" y="35.9">A</text>
<text x="285.3" y="35.9">A</text>
<text x="10.3" y="85.9">B</text>
<text x="285.3" y="85.9">B</text>
<text x="10.3" y="135.9">C</text>
<text x="285.3" y="135.9">C</text>
<text x="10.3" y="185.9">D</text>
<text x="285.3" y="185.9">D</text>
<text x="35" y="199.9">1</text>
<text x="85" y="199.9">2</text>
<text x="135" y="199.9">3</text>
<text x="185" y="199.9">4</text>
<text x="235" y="199.9">5</text>
<text x="285" y="199.9">6</text>
</g>
<g font-size="1.8" fill="#000080">
<text x="74.9" y="14.5">Southbank</text>
<text x="156.3" y="19.9">J4</text>
<text x="227.4" y="19.9">J5</text>
<text x="141" y="27.6">SB3_N</text>
<text x="141" y="25.1">SB3_P</text>
<text x="166.7" y="25.1">SA0_N</text>
<text x="166.8" y="27.6">SA0_P</text>
<text x="213.4" y="27.6">NB7_N</text>
<text x="213.4" y="25.1">NB7_P</text>
<text x="237.9" y="25.1">EA0_N</text>
<text x="238" y="27.6">EA0_P</text>
<text x="141" y="30.1">SB2_P</text>
<text x="141" y="35.2">SB1_P</text>
<text x="141" y="32.7">SB2_N</text>
<text x="166.7" y="35.2">SA5_N</text>
<text x="166.7" y="30.1">SA3_N</text>
<text x="166.8" y="32.7">SA3_P</text>
<text x="213.4" y="30.1">EB8_P</text>
<text x="213.4" y="32.7">EB8_N</text>
<text x="213.4" y="35.2">EB5_N</text>
<text x="237.9" y="32.7">EA2_N</text>
<text x="238" y="30.1">EA2_P</text>
<text x="238" y="35.2">EA4_P</text>
<text x="74.9" y="36.1">Westbank</text>
<text x="141" y="40.3">SB0_P</text>
<text x="141" y="37.8">SB1_N</text>
<text x="166.7" y="40.3">SA6_N</text>
<text x="166.8" y="37.8">SA5_P</text>
<text x="213.4" y="37.8">EB5_P</text>
<text x="213.4" y="40.3">EB4_N</text>
<text x="237.9" y="37.8">EA4_N</text>
<text x="238" y="40.3">EA7_P</text>
<text x="38.2" y="45.3">J6</text>
<text x="141" y="42.8">SB0_N</text>
<text x="141" y="47.9">CLK3</text>
<text x="141" y="45.4">CLK2</text>
<text x="166.8" y="42.8">SA6_P</text>
<text x="213.4" y="42.8">EB4_P</text>
<text x="213.4" y="45.4">EB2_N</text>
<text x="213.4" y="47.9">EB2_P</text>
<text x="237.7" y="47.9">EB0_N</text>
<text x="237.8" y="45.4">EB0_P</text>
<text x="237.9" y="42.8">EA7_N</text>
<text x="74.9" y="64.1">Eastbank</text>
<text x="156.3" y="61.8">J7</text>
<text x="227.4" y="61.8">J8</text>
<text x="142.2" y="69.5">SA4_P</text>
<text x="142.2" y="67">SA4_N</text>
<text x="166.7" y="69.5">SA2_N</text>
<text x="166.8" y="67">SA2_P</text>
<text x="213.4" y="67">NA1_N</text>
<text x="213.4" y="69.5">NA1_P</text>
<text x="237.5" y="67">NB6_N</text>
<text x="237.6" y="69.5">NB6_P</text>
<text x="142.2" y="72">SA7_N</text>
<text x="142.2" y="74.6">SA7_P</text>
<text x="142.2" y="77.1">SA8_N</text>
<text x="166.3" y="77.1">WB0_P</text>
<text x="166.7" y="74.6">SA1_N</text>
<text x="166.8" y="72">SA1_P</text>
<text x="213.4" y="74.6">NA3_P</text>
<text x="213.4" y="77.1">NA5_N</text>
<text x="213.4" y="72">NA3_N</text>
<text x="237.5" y="77.1">NB2_N</text>
<text x="237.5" y="72">NB4_N</text>
<text x="237.6" y="74.6">NB4_P</text>
<text x="142.2" y="79.7">SA8_P</text>
<text x="142.2" y="82.2">SB4_N</text>
<text x="166.3" y="79.7">WB0_N</text>
<text x="213.4" y="79.7">NA5_P</text>
<text x="213.4" y="82.2">NA7_N</text>
<text x="237.5" y="82.2">NB0_N</text>
<text x="237.6" y="79.7">NB2_P</text>
<text x="142.2" y="84.7">SB4_P</text>
<text x="213.4" y="84.7">NA7_P</text>
<text x="237.6" y="84.7">NB0_P</text>
<text x="74.9" y="93.3">Northbank</text>
<text x="156.3" y="106.3">J9</text>
<text x="226.8" y="106.3">J10</text>
<text x="142.2" y="111.4">NA8_P</text>
<text x="142.2" y="114">NA8_N</text>
<text x="166.4" y="114">NB1_N</text>
<text x="166.5" y="111.4">NB1_P</text>
<text x="213.4" y="111.4">WB5_N</text>
<text x="213.4" y="114">WB5_P</text>
<text x="237.4" y="114">WB7_N</text>
<text x="237.5" y="111.4">WB7_P</text>
<text x="142.2" y="116.5">NA6_P</text>
<text x="142.2" y="119">NA6_N</text>
<text x="166.4" y="119">NB3_N</text>
<text x="166.5" y="116.5">NB3_P</text>
<text x="213.4" y="119">WB3_P</text>
<text x="213.4" y="116.5">WB3_N</text>
<text x="237.4" y="119">WC0_N</text>
<text x="237.5" y="116.5">WC0_P</text>
<text x="142.2" y="121.6">NA4_N</text>
<text x="142.2" y="124.1">NA4_P</text>
<text x="166.4" y="121.6">NB5_N</text>
<text x="166.5" y="124.1">NB5_P</text>
<text x="213.4" y="124.1">WB1_P</text>
<text x="213.4" y="121.6">WB1_N</text>
<text x="237.4" y="124.1">WC2_N</text>
<text x="237.5" y="121.6">WC2_P</text>
<text x="62.2" y="131.7">CLK1</text>
<text x="69.9" y="131.7">CLK1</text>
<text x="142.2" y="131.7">NA0_P</text>
<text x="142.2" y="129.2">NA2_N</text>
<text x="142.2" y="126.7">NA2_P</text>
<text x="166.4" y="129.2">NB8_N</text>
<text x="166.5" y="126.7">NB8_P</text>
<text x="166.7" y="131.7">EB7_P</text>
<text x="237.4" y="129.2">WC4_N</text>
<text x="237.5" y="126.7">WC4_P</text>
<text x="62.2" y="134.3">CLK2</text>
<text x="62.2" y="136.8">CLK3</text>
<text x="69.9" y="134.3">CLK2</text>
<text x="69.9" y="136.8">CLK3</text>
<text x="142.2" y="134.3">NA0_N</text>
<text x="166.6" y="134.3">EB7_N</text>
<text x="65.5" y="155.8">J11</text>
<text x="136.6" y="155.8">J12</text>
<text x="52.1" y="160.9">EA6_P</text>
<text x="75.3" y="160.9">EA5_N</text>
<text x="123.2" y="160.9">WB2_P</text>
<text x="147.2" y="160.9">WC8_N</text>
<text x="52.1" y="166">EA8_P</text>
<text x="52.1" y="163.5">EA6_N</text>
<text x="75.3" y="166">EA3_N</text>
<text x="75.4" y="163.5">EA5_P</text>
<text x="123.2" y="163.5">WB2_N</text>
<text x="123.2" y="166">WB4_P</text>
<text x="147.2" y="166">WC7_N</text>
<text x="147.3" y="163.5">WC8_P</text>
<text x="52.1" y="171.1">EB1_P</text>
<text x="52.1" y="173.6">EB1_N</text>
<text x="52.1" y="168.6">EA8_N</text>
<text x="75.3" y="171.1">EA1_N</text>
<text x="75.4" y="173.6">EA1_P</text>
<text x="75.4" y="168.6">EA3_P</text>
<text x="123.2" y="173.6">WB6_N</text>
<text x="123.2" y="171.1">WB6_P</text>
<text x="123.2" y="168.6">WB4_N</text>
<text x="147.2" y="171.1">WC6_N</text>
<text x="147.3" y="173.6">WC6_P</text>
<text x="147.3" y="168.6">WC7_P</text>
<text x="52.1" y="176.2">EB3_P</text>
<text x="52.1" y="178.7">EB3_N</text>
<text x="77.4" y="176.2">SB8</text>
<text x="77.4" y="178.7">SB7</text>
<text x="123.2" y="176.2">WB8_P</text>
<text x="123.2" y="178.7">WB8_N</text>
<text x="147.2" y="176.2">WC5_N</text>
<text x="147.3" y="178.7">WC5_P</text>
<text x="52.1" y="183.8">EB6_N</text>
<text x="52.1" y="181.3">EB6_P</text>
<text x="76.3" y="181.3">CLK1</text>
<text x="123.2" y="183.8">WC1_N</text>
<text x="123.2" y="181.3">WC1_P</text>
<text x="147.2" y="181.3">WC3_N</text>
<text x="147.3" y="183.8">WC3_P</text>
</g>
<g font-size="1.8" fill="#800000">
<text x="76.4" y="22.5">VDD_SA</text>
<text x="76.4" y="41.5">VDD_WB</text>
<text x="76.4" y="46.6">VDD_WC</text>
<text x="76.4" y="68.2">VDD_EB</text>
<text x="76.4" y="78.3">VDD_EA</text>
<text x="76.4" y="98.7">VDD_NA</text>
<text x="76.4" y="103.7">VDD_NB</text>
</g>
<g font-size="1.8" fill="#00f">
<text x="125.1" y="22.5">{South_B}</text>
<text x="179.1" y="22.5">{South_A}</text>
<text x="197.7" y="22.5">{North_B}</text>
<text x="248.9" y="22.5">{East_A}</text>
<text x="76.7" y="26.3">{South_B}</text>
<text x="76.8" y="28.8">{South_A}</text>
<text x="90.2" y="27.6">{South_A}</text>
<text x="90.2" y="25.1">{South_B}</text>
<text x="200.1" y="27.6">{East_B}</text>
<text x="248.9" y="42.8">{East_B}</text>
<text x="77.7" y="50.4">{West_C}</text>
<text x="77.7" y="52.9">{West_B}</text>
<text x="90.2" y="51.7">{West_B}</text>
<text x="90.2" y="49.2">{West_C}</text>
<text x="126.6" y="64.4">{South_A}</text>
<text x="179.1" y="64.4">{South_A}</text>
<text x="196.6" y="64.4">{North_A}</text>
<text x="248.9" y="64.4">{North_B}</text>
<text x="78" y="72">{East_B}</text>
<text x="90.2" y="70.8">{East_B}</text>
<text x="78.2" y="74.5">{East_A}</text>
<text x="90.2" y="73.3">{East_A}</text>
<text x="177.8" y="74.6">{West_B}</text>
<text x="126.4" y="79.7">{South_B}</text>
<text x="76.9" y="107.5">{North_B}</text>
<text x="90.2" y="106.3">{North_B}</text>
<text x="77.1" y="110.1">{North_A}</text>
<text x="90.2" y="108.9">{North_A}</text>
<text x="128.1" y="108.9">{North_A}</text>
<text x="179.1" y="108.9">{North_B}</text>
<text x="199.9" y="108.9">{West_B}</text>
<text x="248.9" y="114">{West_C}</text>
<text x="248.9" y="108.9">{West_B}</text>
<text x="48.9" y="129.2">{South_B}</text>
<text x="80.2" y="130.4">{User_Clks}</text>
<text x="179.1" y="129.2">{East_A}</text>
<text x="39" y="158.4">{East_A}</text>
<text x="88.9" y="158.4">{East_A}</text>
<text x="109.7" y="158.4">{West_B}</text>
<text x="158.7" y="158.4">{West_C}</text>
<text x="38.8" y="168.6">{East_B}</text>
<text x="86.4" y="173.6">{South_B}</text>
<text x="109.7" y="178.7">{West_C}</text>
</g>
<g font-size="1.8" fill="#000084">
<text x="146.6" y="22.5">Conn_02x10_Odd_Even</text>
<text x="217.8" y="22.5">Conn_02x10_Odd_Even</text>
<text x="176.4" y="39">+2V5</text>
<text x="29.1" y="47.9">Conn_02x8_Odd_Even</text>
<text x="165.6" y="55.7">GND</text>
<text x="146.6" y="64.4">Conn_02x10_Odd_Even</text>
<text x="217.8" y="64.4">Conn_02x10_Odd_Even</text>
<text x="46.2" y="75.8">GND</text>
<text x="203.1" y="83.4">+2V5</text>
<text x="248.8" y="83.4">+2V5</text>
<text x="145.3" y="98.7">GND</text>
<text x="165.6" y="97.4">GND</text>
<text x="216.4" y="96.9">GND</text>
<text x="239.3" y="96.9">GND</text>
<text x="146.6" y="108.8">Conn_02x10_Odd_Even</text>
<text x="217.8" y="108.8">Conn_02x10_Odd_Even</text>
<text x="216.4" y="143.1">GND</text>
<text x="239.3" y="141.8">GND</text>
<text x="56.5" y="158.3">Conn_02x10_Odd_Even</text>
<text x="127.6" y="158.3">Conn_02x10_Odd_Even</text>
<text x="78" y="191.4">GND</text>
</g>
<g font-size="1.8" fill="#808080">
<text x="152.3" y="25.1">1</text>
<text x="152.3" y="27.7">3</text>
<text x="161.2" y="25.1">2</text>
<text x="161.2" y="27.7">4</text>
<text x="223.4" y="25.1">1</text>
<text x="223.4" y="27.7">3</text>
<text x="232.3" y="25.1">2</text>
<text x="232.3" y="27.7">4</text>
<text x="152.3" y="30.2">5</text>
<text x="152.3" y="32.8">7</text>
<text x="152.3" y="35.3">9</text>
<text x="160.6" y="35.3">10</text>
<text x="161.2" y="30.2">6</text>
<text x="161.2" y="32.8">8</text>
<text x="223.4" y="30.2">5</text>
<text x="223.4" y="32.8">7</text>
<text x="223.4" y="35.3">9</text>
<text x="231.7" y="35.3">10</text>
<text x="232.3" y="30.2">6</text>
<text x="232.3" y="32.8">8</text>
<text x="151.7" y="37.8">11</text>
<text x="151.7" y="40.4">13</text>
<text x="160.6" y="37.8">12</text>
<text x="160.6" y="40.4">14</text>
<text x="222.8" y="37.8">11</text>
<text x="222.8" y="40.4">13</text>
<text x="231.7" y="37.8">12</text>
<text x="231.7" y="40.4">14</text>
<text x="151.7" y="42.9">15</text>
<text x="151.7" y="45.5">17</text>
<text x="160.6" y="42.9">16</text>
<text x="160.6" y="45.5">18</text>
<text x="222.8" y="42.9">15</text>
<text x="222.8" y="45.5">17</text>
<text x="231.7" y="42.9">16</text>
<text x="231.7" y="45.5">18</text>
<text x="34.2" y="50.5">2</text>
<text x="34.2" y="53.1">4</text>
<text x="43.1" y="50.5">1</text>
<text x="43.1" y="53.1">3</text>
<text x="151.7" y="48">19</text>
<text x="160.6" y="48">20</text>
<text x="222.8" y="48">19</text>
<text x="231.7" y="48">20</text>
<text x="34.2" y="55.6">6</text>
<text x="34.2" y="58.2">8</text>
<text x="43.1" y="55.6">5</text>
<text x="43.1" y="58.2">7</text>
<text x="33.6" y="60.7">10</text>
<text x="33.6" y="63.2">12</text>
<text x="33.6" y="65.8">14</text>
<text x="42.5" y="63.2">11</text>
<text x="42.5" y="65.8">13</text>
<text x="43.1" y="60.7">9</text>
<text x="33.6" y="68.3">16</text>
<text x="42.5" y="68.3">15</text>
<text x="152.3" y="67.1">1</text>
<text x="152.3" y="69.6">3</text>
<text x="161.2" y="67.1">2</text>
<text x="161.2" y="69.6">4</text>
<text x="223.4" y="67.1">1</text>
<text x="223.4" y="69.6">3</text>
<text x="232.3" y="67.1">2</text>
<text x="232.3" y="69.6">4</text>
<text x="152.3" y="72.1">5</text>
<text x="152.3" y="74.7">7</text>
<text x="152.3" y="77.2">9</text>
<text x="160.6" y="77.2">10</text>
<text x="161.2" y="72.1">6</text>
<text x="161.2" y="74.7">8</text>
<text x="223.4" y="72.1">5</text>
<text x="223.4" y="74.7">7</text>
<text x="223.4" y="77.2">9</text>
<text x="231.7" y="77.2">10</text>
<text x="232.3" y="72.1">6</text>
<text x="232.3" y="74.7">8</text>
<text x="151.7" y="79.8">11</text>
<text x="151.7" y="82.3">13</text>
<text x="160.6" y="79.8">12</text>
<text x="160.6" y="82.3">14</text>
<text x="222.8" y="79.8">11</text>
<text x="222.8" y="82.3">13</text>
<text x="231.7" y="79.8">12</text>
<text x="231.7" y="82.3">14</text>
<text x="151.7" y="84.8">15</text>
<text x="151.7" y="87.4">17</text>
<text x="151.7" y="89.9">19</text>
<text x="160.6" y="84.8">16</text>
<text x="160.6" y="87.4">18</text>
<text x="160.6" y="89.9">20</text>
<text x="222.8" y="84.8">15</text>
<text x="222.8" y="87.4">17</text>
<text x="222.8" y="89.9">19</text>
<text x="231.7" y="84.8">16</text>
<text x="231.7" y="87.4">18</text>
<text x="231.7" y="89.9">20</text>
<text x="152.3" y="111.5">1</text>
<text x="161.2" y="111.5">2</text>
<text x="223.4" y="111.5">1</text>
<text x="232.3" y="111.5">2</text>
<text x="152.3" y="114">3</text>
<text x="152.3" y="116.6">5</text>
<text x="152.3" y="119.1">7</text>
<text x="161.2" y="114">4</text>
<text x="161.2" y="116.6">6</text>
<text x="161.2" y="119.1">8</text>
<text x="223.4" y="114">3</text>
<text x="223.4" y="116.6">5</text>
<text x="223.4" y="119.1">7</text>
<text x="232.3" y="114">4</text>
<text x="232.3" y="116.6">6</text>
<text x="232.3" y="119.1">8</text>
<text x="151.7" y="124.2">11</text>
<text x="152.3" y="121.7">9</text>
<text x="160.6" y="121.7">10</text>
<text x="160.6" y="124.2">12</text>
<text x="222.8" y="124.2">11</text>
<text x="223.4" y="121.7">9</text>
<text x="231.7" y="121.7">10</text>
<text x="231.7" y="124.2">12</text>
<text x="151.7" y="126.7">13</text>
<text x="151.7" y="129.3">15</text>
<text x="151.7" y="131.8">17</text>
<text x="160.6" y="126.7">14</text>
<text x="160.6" y="129.3">16</text>
<text x="160.6" y="131.8">18</text>
<text x="222.8" y="126.7">13</text>
<text x="222.8" y="129.3">15</text>
<text x="222.8" y="131.8">17</text>
<text x="231.7" y="126.7">14</text>
<text x="231.7" y="129.3">16</text>
<text x="231.7" y="131.8">18</text>
<text x="151.7" y="134.4">19</text>
<text x="160.6" y="134.4">20</text>
<text x="222.8" y="134.4">19</text>
<text x="231.7" y="134.4">20</text>
<text x="62.2" y="161">1</text>
<text x="71" y="161">2</text>
<text x="133.3" y="161">1</text>
<text x="142.2" y="161">2</text>
<text x="62.2" y="163.6">3</text>
<text x="62.2" y="166.1">5</text>
<text x="71" y="163.6">4</text>
<text x="71" y="166.1">6</text>
<text x="133.3" y="163.6">3</text>
<text x="133.3" y="166.1">5</text>
<text x="142.2" y="163.6">4</text>
<text x="142.2" y="166.1">6</text>
<text x="61.6" y="173.7">11</text>
<text x="62.2" y="168.7">7</text>
<text x="62.2" y="171.2">9</text>
<text x="70.4" y="171.2">10</text>
<text x="70.4" y="173.7">12</text>
<text x="71" y="168.7">8</text>
<text x="132.7" y="173.7">11</text>
<text x="133.3" y="168.7">7</text>
<text x="133.3" y="171.2">9</text>
<text x="141.6" y="171.2">10</text>
<text x="141.6" y="173.7">12</text>
<text x="142.2" y="168.7">8</text>
<text x="61.6" y="176.3">13</text>
<text x="61.6" y="178.8">15</text>
<text x="70.4" y="176.3">14</text>
<text x="70.4" y="178.8">16</text>
<text x="132.7" y="176.3">13</text>
<text x="132.7" y="178.8">15</text>
<text x="141.6" y="176.3">14</text>
<text x="141.6" y="178.8">16</text>
<text x="61.6" y="181.4">17</text>
<text x="61.6" y="183.9">19</text>
<text x="70.4" y="181.4">18</text>
<text x="70.4" y="183.9">20</text>
<text x="132.7" y="181.4">17</text>
<text x="132.7" y="183.9">19</text>
<text x="141.6" y="181.4">18</text>
<text x="141.6" y="183.9">20</text>
</g>
</svg>
